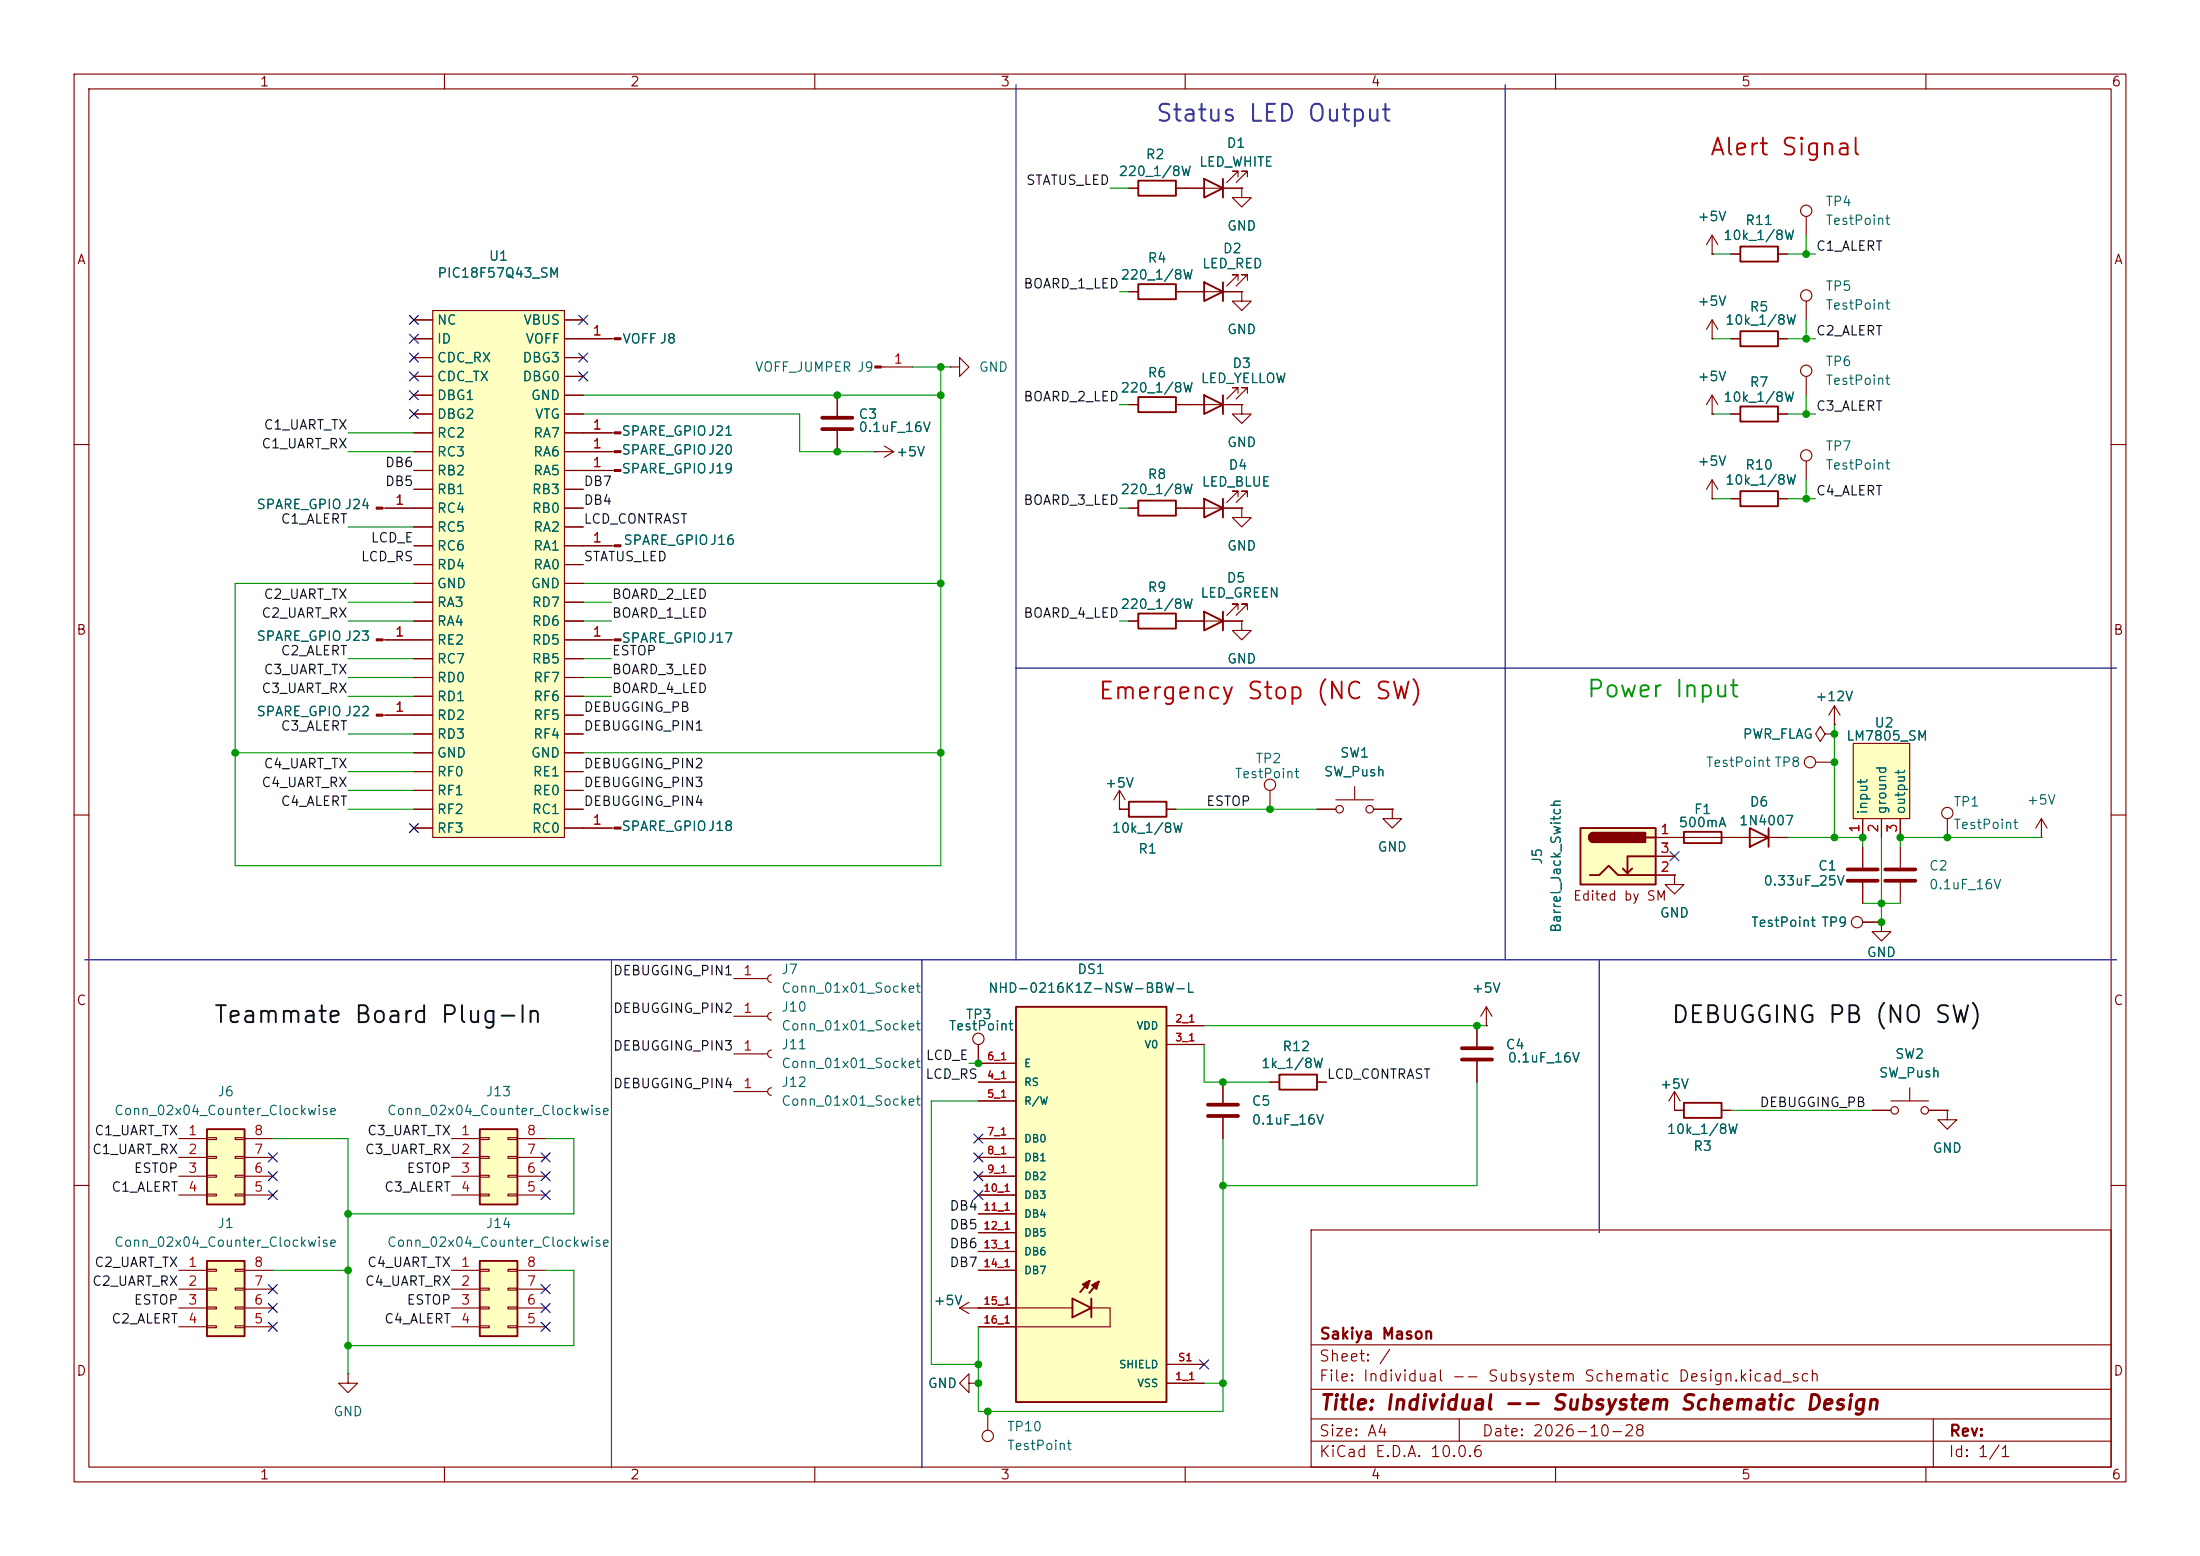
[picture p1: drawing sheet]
<svg xmlns="http://www.w3.org/2000/svg" width="297mm" height="210mm" viewBox="0 0 297 210" stroke-linecap="round" stroke-linejoin="round" font-family="sans-serif">
<g fill="none" stroke="#840000" stroke-width=".15">
<path d="M10 10h277v190h-277zM12 12h273v186h-273zM60 10v2M110 10v2M160 10v2M210 10v2M260 10v2M160 39.4h7.6M167.1 37.8v-.7h-.7h.7l-1.5 1.5M167.6 39.4v1.2h1.3l-1.3 1.3-1.2-1.3h1.2M167.6 39.4h.1M168.4 37.8v-.7h-.8h.8l-1.5 1.5"/>
<path d="M233.7 34.3h1.2M240 34.3h1.3M78.7 58.4h4.3M113 53.3v2.8M113 58.2v2.8M119 49.5h4.2M231.1 45.7h.1M231.1 43.2v2.5M231.1 43.2l-.7 1.3M231.1 43.2l.8 1.3M233.7 45.7h1.2M240 45.7h1.3"/>
<path d="M10 60h2M78.7 73.7h4.3M78.7 63.5h4.3M118.1 61h.1M118.1 61h2.5M119.4 60.2l1.2 .8M120.6 61l-1.2 .7M231.1 67.3h.1M231.1 64.8l-.7 1.2M231.1 64.8l.8 1.2M231.1 64.8v2.5M285 60h2"/>
<path d="M78.7 86.4h4.3M10 110h2M78.7 111.8h4.3M171.4 106.7v2.5M285 110h2M99.1 137.2h4.5M104.1 136.7a.51 .51 0 0 0-.5 .5 .51 .51 0 0 0 .5 .5M132.1 141v2.5M10 160h2M129.5 176.5l1.3 .8M129.5 176.5h2.6M130.8 175.8l-1.3 .7"/>
<path d="M132.1 176.5h.1M177 166h108v32h-108zM285 160h2M60 198v2M110 198v2M160 198v2M177 194.5h108M177 191.5h108M177 187.5h108M177 181.5h108M197 191.5v3M210 198v2"/>
<path d="M260 198v2M261 191.5v6.5"/>
<circle cx="171.4" cy="105.9" r=".76"/>
<circle cx="132.1" cy="140.2" r=".76"/>
</g>
<g fill="#840000" stroke="#840000" stroke-width=".15">
<path d="M83 58.3h.8v.2h-.8z"/>
<path d="M83 86.2h.8v.3h-.8z"/>
<path d="M83 111.6h.8v.3h-.8z"/>
<path d="M83 73.5h.8v.3h-.8z"/>
<path d="M83 63.4h.8v.2h-.8z"/>
<path d="M118.1 49.4h.9v.3h-.9z"/>
</g>
<path d="M162.6 38.1l2.5 1.3-2.5 1.2zM165.1 38.1v2.5M234.9 33.3h5.1v2h-5.1zM234.9 44.7h5.1v2h-5.1z" fill="none" stroke="#840000" stroke-width=".25"/>
<path d="M111 56.4h4.1M111 57.9h4.1" fill="none" stroke="#840000" stroke-width=".51"/>
<path d="M250.2 100.3h7.6v10.2h-7.6z" fill="#ffffc2"/>
<g fill="none" stroke="#840000" stroke-width=".15">
<path d="M231.1 34.3h.1M231.1 31.8v2.5M231.1 31.8l-.7 1.2M231.1 31.8l.8 1.2M231.1 55.9h.1M231.1 53.3l-.7 1.3M231.1 53.3l.8 1.3M231.1 53.3v2.6M152.4 68.6h1.3M158.7 68.6h8.9M167.1 67.1v-.8h-.7h.7l-1.5 1.5M167.6 68.6v1.3h1.3l-1.3 1.2-1.2-1.2h1.2"/>
<path d="M167.6 68.6h.1M168.4 67.1v-.8h-.8h.8l-1.5 1.5M152.4 83.8h1.3M158.7 83.8h8.9M167.1 82.3v-.8h-.7h.7l-1.5 1.6M167.6 83.8v1.3h1.3l-1.3 1.3-1.2-1.3h1.2M167.6 83.8h.1M168.4 82.3v-.8h-.8h.8l-1.5 1.6M246.4 99.1l-.7-1.1-.6 1.1 .6 1 .7-1h1.2M247.6 99.1h.1M151.1 109.2h.1M151.1 106.7l-.7 1.3"/>
<path d="M151.1 106.7l.8 1.3M151.1 106.7v2.5M233.7 113h7.6M250.2 100.3h7.6v10.2h-7.6zM251.5 110.5v2.5M254 110.5v2.5M256.5 110.5v2.5M99.1 132.1h4.5M104.1 131.6a.51 .51 0 0 0-.5 .5 .51 .51 0 0 0 .5 .5M99.1 147.3h4.5M99.1 142.2h4.5M104.1 146.8a.51 .51 0 0 0-.5 .5 .51 .51 0 0 0 .5 .5"/>
<path d="M104.1 141.7a.51 .51 0 0 0-.5 .5 .51 .51 0 0 0 .5 .5"/>
</g>
<path d="M153.7 67.6h5v2h-5zM162.6 67.3l2.5 1.3-2.5 1.3zM165.1 67.3v2.6M153.7 82.8h5v2h-5zM162.6 82.6l2.5 1.2-2.5 1.3zM165.1 82.6v2.5M236.2 111.8l2.6 1.2-2.6 1.3zM238.8 111.8v2.5" fill="none" stroke="#840000" stroke-width=".25"/>
<path d="M137.2 135.9h20.3v53.3h-20.3z" fill="#ffffc2"/>
<g fill="none" stroke="#840000" stroke-width=".15">
<path d="M78.7 45.7h4.3M128.3 49.5h1.2v-1.2l1.3 1.2-1.3 1.3v-1.3M128.3 49.5h.1M78.7 61h4.3M247.6 97.8h.1M247.6 95.3l-.7 1.2M247.6 95.3l.8 1.2M247.6 95.3v2.5M151.1 109.2h1.3M157.5 109.2h1.2M177.8 109.2h2.5M180.3 108h5.1"/>
<path d="M182.9 106.2v1.8M185.4 109.2h2.6M188 109.2v1.3h1.2l-1.2 1.3-1.3-1.3h1.3M188 109.2h.1M245.1 102.9h2.5M251.5 114.3v2.8M251.5 119.1v2.8M256.5 114.3v2.8M256.5 119.1v2.8M262.9 110.5v2.5M275.6 113h.1M275.6 110.5l-.8 1.3"/>
<path d="M275.6 110.5l.8 1.3M275.6 110.5v2.5M157.5 138.4h5.1M199.4 138.4v2.8M200.7 138.4h.1M200.7 135.9l-.8 1.3M200.7 135.9l.7 1.3M200.7 135.9v2.5M132.1 146.1h5.1M132.1 148.6h5.1M132.1 143.5h5.1M132.1 153.7h5.1"/>
<path d="M132.1 156.2h5.1M132.1 158.8h5.1M157.5 141h5.1M165.1 146.1v2.7M165.1 150.9v2.8M171.4 146.1h1.3M177.8 146.1h1.3M199.4 143.3v2.8M226.1 149.9h.1M226.1 149.9h1.2M226.1 147.3l-.8 1.3M226.1 147.3l.7 1.3"/>
<path d="M226.1 147.3v2.6M232.4 149.9h1.3M252.7 149.9h2.6M255.3 148.6h5M257.8 146.8v1.8M260.3 149.9h2.6M262.9 149.9v1.2h1.3l-1.3 1.3-1.3-1.3h1.3M262.9 149.9h.1M132.1 176.5h12.7M132.1 161.3h5.1M132.1 163.8h5.1M132.1 166.4h5.1"/>
<path d="M132.1 168.9h5.1M132.1 171.5h5.1M147.3 176.5h2.6v2.6h-17.8M130.8 186.7v-1.3l-1.3 1.3 1.3 1.3v-1.3h1.3M132.1 186.7h.1M133.3 190.5v2.5M157.5 186.7h5.1M157.5 184.2h5.1"/>
<circle cx="180.8" cy="109.2" r=".51"/>
<circle cx="184.9" cy="109.2" r=".51"/>
<circle cx="244.3" cy="102.9" r=".76"/>
<circle cx="262.9" cy="109.7" r=".76"/>
<circle cx="255.8" cy="149.9" r=".51"/>
<circle cx="259.8" cy="149.9" r=".51"/>
<circle cx="133.3" cy="193.8" r=".76"/>
</g>
<g fill="none" stroke="#840000" stroke-width=".25">
<path d="M152.4 108.2h5.1v2h-5.1zM137.2 135.9h20.3v53.3h-20.3zM172.7 145h5.1v2.1h-5.1zM227.3 148.8h5.1v2.1h-5.1zM144.8 175.3l2.5 1.2-2.5 1.3zM146.6 173.3l-.2 .1M146.7 173.1h.1v.7M147.1 172.9l-.9 .5 .6 .4M147.1 172.9l-1.3 1.5M147.1 172.9l-.3 .9M147.3 175.3v2.5M147.9 173.4l-.3 .1"/>
<path d="M147.9 173.2h.1v.7M148.3 173l-.9 .5 .6 .4M148.3 173l-1.2 1.5M148.3 173l-.3 .9"/>
</g>
<g fill="#840000" stroke="#840000" stroke-width=".15">
<path d="M83 45.6h.8v.2h-.8z"/>
<path d="M83 60.8h.8v.3h-.8z"/>
</g>
<path d="M249.4 117.3h4.1M249.4 118.9h4.1M254.5 117.3h4.1M254.5 118.9h4.1M163.1 149.1h4M163.1 150.6h4M197.4 141.5h4M197.4 143h4" fill="none" stroke="#840000" stroke-width=".51"/>
<path d="M58.4 41.9h17.8v71.1h-17.8z" fill="#ffffc2"/>
<g fill="none" stroke="#840000" stroke-width=".15">
<path d="M152.4 25.4h1.3M152.4 39.4h1.3M158.7 25.4h8.9M158.7 39.4h1.3M167.1 23.9v-.8h-.7h.7l-1.5 1.5M168.4 23.9v-.8h-.8h.8l-1.5 1.5M55.9 43.2h2.5M55.9 45.7h2.5M55.9 48.3h2.5M55.9 50.8h2.5M55.9 53.3h2.5M55.9 55.9h2.5"/>
<path d="M55.9 58.4h2.5M58.4 41.9h17.8v71.1h-17.8zM76.2 43.2h2.5M76.2 45.7h2.5M76.2 48.3h2.5M76.2 50.8h2.5M76.2 53.3h2.5M76.2 55.9h2.5M76.2 58.4h2.5M160 54.6h7.6M167.1 53.1v-.8h-.7h.7l-1.5 1.5M168.4 53.1v-.8h-.8h.8l-1.5 1.5"/>
<path d="M51.7 68.6h6.7M55.9 61h2.5M55.9 63.5h2.5M55.9 66h2.5M55.9 71.1h2.5M55.9 73.7h2.5M55.9 76.2h2.5M55.9 78.7h2.5M76.2 61h2.5M76.2 63.5h2.5M76.2 66h2.5M76.2 68.6h2.5"/>
<path d="M76.2 71.1h2.5M76.2 73.7h2.5M76.2 76.2h2.5M76.2 78.7h2.5M51.7 86.4h6.7M51.7 96.5h6.7M55.9 81.3h2.5M55.9 83.8h2.5M55.9 88.9h2.5M55.9 91.4h2.5M55.9 94h2.5M55.9 99.1h2.5"/>
<path d="M76.2 81.3h2.5M76.2 83.8h2.5M76.2 86.4h2.5M76.2 88.9h2.5M76.2 91.4h2.5M76.2 94h2.5M76.2 96.5h2.5M76.2 99.1h2.5M55.9 101.6h2.5M55.9 104.1h2.5M55.9 106.7h2.5M55.9 109.2h2.5"/>
<path d="M55.9 111.8h2.5M76.2 101.6h2.5M76.2 104.1h2.5M76.2 106.7h2.5M76.2 109.2h2.5M76.2 111.8h2.5M226.1 118.1v1.3h1.2l-1.2 1.3-1.3-1.3h1.3M226.1 118.1h.1M226.1 113h7.6"/>
</g>
<path d="M153.7 24.4h5v2h-5zM153.7 38.4h5v2h-5zM162.6 24.1l2.5 1.3-2.5 1.3zM165.1 24.1v2.6M162.6 53.3l2.5 1.3-2.5 1.3zM165.1 53.3v2.6M227.3 112.3h5.1v1.5h-5.1z" fill="none" stroke="#840000" stroke-width=".25"/>
<g fill="#840000" stroke="#840000" stroke-width=".15">
<path d="M50.8 96.4h.9v.2h-.9z"/>
<path d="M50.8 86.2h.9v.3h-.9z"/>
<path d="M50.8 68.5h.9v.2h-.9z"/>
</g>
<path d="M213.4 111.8h10.1v7.6h-10.1z" fill="#ffffc2"/>
<path d="M153.7 53.6h5v2h-5zM234.9 54.9h5.1v2h-5.1zM234.9 66.3h5.1v2h-5.1zM213.4 111.8h10.1v7.6h-10.1zM214.6 118.1h1.3l1.3-1.3 1.2 1.3h5.1M215.1 112.4a.64 .64 0 0 0-.6 .6 .64 .64 0 0 0 .6 .7M220.3 117.2l-.6 .7M222.2 113h1.3M223.5 115.6h-3.8v2.3l-.6-.7" fill="none" stroke="#840000" stroke-width=".25"/>
<g fill="#840000" stroke="#840000" stroke-width=".25">
<path d="M214.7 112.6l.4-.2v1.3a.63 .63 0 0 1-.5-.4 .63 .63 0 0 1 .1-.7z"/>
<path d="M215.1 112.4h7v1.3h-7z"/>
</g>
<g fill="none" stroke="#840000" stroke-width=".15">
<path d="M167.6 25.4v1.3h1.3l-1.3 1.2-1.2-1.2h1.2M167.6 25.4h.1M243.8 29.2v2.6M152.4 54.6h1.3M158.7 54.6h1.3M167.6 54.6v1.3h1.3l-1.3 1.3-1.2-1.3h1.2M167.6 54.6h.1M233.7 55.9h1.2M240 55.9h1.3M243.8 40.6v2.6M243.8 50.8v2.5M233.7 67.3h1.2"/>
<path d="M240 67.3h1.3M243.8 62.2v2.6M223.5 113h2.6M223.5 118.1h2.6M223.5 115.6h2.6M251.5 124.5h2.5M254 124.5v1.2h1.3l-1.3 1.3-1.3-1.3h1.3M254 124.5h.1"/>
<circle cx="243.8" cy="28.4" r=".76"/>
<circle cx="243.8" cy="39.9" r=".76"/>
<circle cx="243.8" cy="50" r=".76"/>
<circle cx="243.8" cy="61.5" r=".76"/>
<circle cx="250.7" cy="124.5" r=".76"/>
</g>
<path d="M27.9 152.4h5.1v10.2h-5.1z" fill="#ffffc2"/>
<path d="M27.9 152.4h5.1v10.2h-5.1z" fill="none" stroke="#840000" stroke-width=".25"/>
<g fill="none" stroke="#840000" stroke-width=".15">
<path d="M24.1 153.7h3.8M24.1 156.2h3.8M24.1 158.8h3.8M27.9 153.5h1.3v.3h-1.3zM27.9 156.1h1.3v.2h-1.3zM27.9 158.6h1.3v.3h-1.3zM31.7 153.5h1.3v.3h-1.3zM31.7 156.1h1.3v.2h-1.3zM31.7 158.6h1.3v.3h-1.3zM33 153.7h3.8M33 156.2h3.8M33 158.8h3.8"/>
<path d="M24.1 161.3h3.8M27.9 161.2h1.3v.2h-1.3zM31.7 161.2h1.3v.2h-1.3zM33 161.3h3.8"/>
</g>
<path d="M64.8 170.2h5v10.1h-5z" fill="#ffffc2"/>
<path d="M64.8 170.2h5v10.1h-5z" fill="none" stroke="#840000" stroke-width=".25"/>
<g fill="none" stroke="#840000" stroke-width=".15">
<path d="M61 171.5h3.8M61 174h3.8M61 176.5h3.8M61 179.1h3.8M64.8 171.3h1.2v.3h-1.2zM64.8 173.9h1.2v.2h-1.2zM64.8 176.4h1.2v.3h-1.2zM64.8 178.9h1.2v.3h-1.2zM68.6 171.3h1.2v.3h-1.2zM68.6 173.9h1.2v.2h-1.2zM68.6 176.4h1.2v.3h-1.2zM68.6 178.9h1.2v.3h-1.2z"/>
<path d="M69.8 171.5h3.9M69.8 174h3.9M69.8 176.5h3.9M69.8 179.1h3.9"/>
</g>
<path d="M27.9 170.2h5.1v10.1h-5.1z" fill="#ffffc2"/>
<path d="M27.9 170.2h5.1v10.1h-5.1z" fill="none" stroke="#840000" stroke-width=".25"/>
<g fill="none" stroke="#840000" stroke-width=".15">
<path d="M24.1 171.5h3.8M24.1 174h3.8M24.1 176.5h3.8M24.1 179.1h3.8M27.9 171.3h1.3v.3h-1.3zM27.9 173.9h1.3v.2h-1.3zM27.9 176.4h1.3v.3h-1.3zM27.9 178.9h1.3v.3h-1.3zM31.7 171.3h1.3v.3h-1.3zM31.7 173.9h1.3v.2h-1.3zM31.7 176.4h1.3v.3h-1.3zM31.7 178.9h1.3v.3h-1.3z"/>
<path d="M33 171.5h3.8M33 174h3.8M33 176.5h3.8M33 179.1h3.8M47 185.4v1.3h1.3l-1.3 1.3-1.3-1.3h1.3M47 185.4h.1"/>
</g>
<path d="M64.8 152.4h5v10.2h-5z" fill="#ffffc2"/>
<path d="M64.8 152.4h5v10.2h-5z" fill="none" stroke="#840000" stroke-width=".25"/>
<g fill="none" stroke="#840000" stroke-width=".15">
<path d="M152.4 39.4h1.3M152.4 25.4h1.3M158.7 39.4h3.9M158.7 25.4h3.9M165.1 39.4h2.5M165.1 25.4h2.5M167.6 39.4h.1M167.6 25.4h.1M231.1 34.3h.1M233.7 34.3h1.2M240 34.3h1.3M55.9 45.7h2.5"/>
<path d="M55.9 58.4h2.5M55.9 43.2h2.5M55.9 48.3h2.5M55.9 50.8h2.5M55.9 53.3h2.5M55.9 55.9h2.5M76.2 45.7h6.3M76.2 58.4h6.3M76.2 43.2h2.5M76.2 48.3h2.5M76.2 50.8h2.5M76.2 53.3h2.5"/>
<path d="M76.2 55.9h2.5M113 53.3v2.8M113 58.2v2.8M152.4 54.6h1.3M158.7 54.6h3.9M165.1 54.6h2.5M167.6 54.6h.1M231.1 55.9h.1M231.1 45.7h.1M233.7 45.7h1.2M233.7 55.9h1.2M240 45.7h1.3"/>
<path d="M240 55.9h1.3M52.1 68.6h6.3M55.9 73.7h2.5M55.9 63.5h2.5M55.9 61h2.5M55.9 66h2.5M55.9 71.1h2.5M55.9 76.2h2.5M55.9 78.7h2.5M76.2 73.7h6.3M76.2 63.5h6.3M76.2 61h6.3"/>
<path d="M76.2 68.6h2.5M76.2 66h2.5M76.2 71.1h2.5M76.2 76.2h2.5M76.2 78.7h2.5M118.1 61h.1M152.4 68.6h1.3M158.7 68.6h3.9M165.1 68.6h2.5M167.6 68.6h.1M231.1 67.3h.1M233.7 67.3h1.2"/>
<path d="M240 67.3h1.3M52.1 86.4h6.3M52.1 96.5h6.3M55.9 81.3h2.5M55.9 83.8h2.5M55.9 88.9h2.5M55.9 91.4h2.5M55.9 94h2.5M55.9 99.1h2.5M76.2 86.4h6.3M76.2 96.5h2.5M76.2 81.3h2.5"/>
<path d="M76.2 83.8h2.5M76.2 88.9h2.5M76.2 91.4h2.5M76.2 94h2.5M76.2 99.1h2.5M152.4 83.8h1.3M158.7 83.8h3.9M165.1 83.8h2.5M167.6 83.8h.1M247.6 97.8h.1M247.6 99.1h.1M55.9 111.8h2.5"/>
<path d="M55.9 101.6h2.5M55.9 104.1h2.5M55.9 106.7h2.5M55.9 109.2h2.5M76.2 111.8h6.3M76.2 101.6h2.5M76.2 104.1h2.5M76.2 106.7h2.5M76.2 109.2h2.5M151.1 109.2h.1M151.1 109.2h1.3M157.5 109.2h1.2"/>
<path d="M177.8 109.2h2.5M185.4 109.2h2.6M188 109.2h.1M223.5 113h3.8M223.5 118.1h2.6M223.5 115.6h2.6M226.1 118.1h.1M232.4 113h3.8M238.8 113h2.5M251.5 110.5v2.5M251.5 114.3v2.8M251.5 119.1v2.8"/>
<path d="M254 110.5v2.5M256.5 110.5v2.5M157.5 138.4h5.1M199.4 138.4v2.8M200.7 138.4h.1M251.5 124.5h2.5M254 124.5h.1M61 153.7h3.8M61 156.2h3.8M61 158.8h3.8M64.8 153.5h1.2v.3h-1.2zM64.8 156.1h1.2v.2h-1.2z"/>
<path d="M64.8 158.6h1.2v.3h-1.2zM68.6 153.5h1.2v.3h-1.2zM68.6 156.1h1.2v.2h-1.2zM68.6 158.6h1.2v.3h-1.2zM69.8 153.7h3.9M69.8 156.2h3.9M69.8 158.8h3.9M132.1 153.7h5.1M132.1 156.2h5.1M132.1 158.8h5.1M132.1 141v2.5h5.1M132.1 146.1h5.1"/>
<path d="M132.1 148.6h5.1M157.5 141h5.1M165.1 146.1v2.7M165.1 150.9v2.8M171.4 146.1h1.3M177.8 146.1h1.3M199.4 143.3v2.8M226.1 149.9h.1M226.1 149.9h1.2M232.4 149.9h1.3M252.7 149.9h2.6M260.3 149.9h2.6"/>
<path d="M262.9 149.9h.1M61 161.3h3.8M64.8 161.2h1.2v.2h-1.2zM68.6 161.2h1.2v.2h-1.2zM69.8 161.3h3.9M132.1 176.5h.1M132.1 161.3h5.1M132.1 163.8h5.1M132.1 166.4h5.1M132.1 168.9h5.1M132.1 171.5h5.1M132.1 176.5h5.1"/>
<path d="M132.1 179.1h5.1M132.1 186.7h.1M157.5 186.7h5.1M157.5 184.2h5.1"/>
</g>
<path d="M137.2 11.4v118.1M203.2 11.4v118.1M137.2 90.2h148.5M11.4 129.5h274.3M82.5 129.5v68.6M124.5 129.5v68.6M215.9 129.5v36.9" fill="none" stroke="#0000c2" stroke-width=".15"/>
<g fill="none" stroke="#009600" stroke-width=".15">
<path d="M149.9 25.4h2.5M151.1 39.4h1.3M231.1 34.3h2.6M241.3 34.3h3.8M243.8 31.8v2.5M47 58.4h8.9M78.7 55.9h29.2v5.1h10.2M78.7 53.3h48.3M123.2 49.5h5.1M127 49.5v67.3h-95.3v-38.1h24.2M151.1 54.6h1.3M231.1 45.7h2.6"/>
<path d="M231.1 55.9h2.6M241.3 45.7h3.8M241.3 55.9h3.8M243.8 43.2v2.5M243.8 53.3v2.6M47 61h8.9M47 71.1h8.9M78.7 78.7h48.3M151.1 68.6h1.3M231.1 67.3h2.6M241.3 67.3h3.8M243.8 64.8v2.5"/>
<path d="M47 94h8.9M47 81.3h8.9M47 88.9h8.9M47 91.4h8.9M47 83.8h8.9M47 99.1h8.9M78.7 94h3.8M78.7 81.3h3.8M78.7 88.9h3.8M78.7 91.4h3.8M78.7 83.8h3.8M151.1 83.8h1.3"/>
<path d="M247.6 97.8v15.2M31.7 101.6h24.2M47 104.1h8.9M47 109.2h8.9M47 106.7h8.9M78.7 101.6h48.3M158.7 109.2h19.1M241.3 113h10.2v1.3M254 113v11.5M275.6 113h-19.1v1.3M162.6 138.4h38.1M251.5 121.9h5"/>
<path d="M36.8 153.7h10.2v31.7M73.7 153.7h3.8v10.1h-30.5M130.8 143.5h1.3M132.1 148.6h-6.4v35.6h6.4M162.6 141v5.1h8.8M165.1 153.7v36.8h-33v-11.4M199.4 146.1v13.9h-34.3M233.7 149.9h19M36.8 171.5h10.2M73.7 171.5h3.8v10.1h-30.5M162.6 186.7h2.5"/>
</g>
<g fill="none" stroke="#000084" stroke-width=".15">
<path d="M55.3 45.1l1.2 1.2M55.3 47.7l1.2 1.2M55.3 50.2l1.2 1.2M55.3 42.6l1.2 1.2M55.3 52.7l1.2 1.2M55.3 55.3l1.2 1.2M56.5 45.1l-1.2 1.2M56.5 47.7l-1.2 1.2M56.5 50.2l-1.2 1.2M56.5 42.6l-1.2 1.2M56.5 52.7l-1.2 1.2M56.5 55.3l-1.2 1.2"/>
<path d="M78.1 47.7l1.2 1.2M78.1 50.2l1.2 1.2M78.1 42.6l1.2 1.2M79.3 47.7l-1.2 1.2M79.3 50.2l-1.2 1.2M79.3 42.6l-1.2 1.2M55.3 111.2l1.2 1.2M56.5 111.2l-1.2 1.2M225.5 115l1.2 1.2M226.7 115l-1.2 1.2M36.2 158.1l1.2 1.3M36.2 155.6l1.2 1.2"/>
<path d="M37.4 158.1l-1.2 1.3M37.4 155.6l-1.2 1.2M73.1 158.1l1.2 1.3M73.1 155.6l1.2 1.2M74.3 158.1l-1.2 1.3M74.3 155.6l-1.2 1.2M131.5 153.1l1.2 1.2M131.5 158.1l1.2 1.3M131.5 155.6l1.2 1.2M132.7 153.1l-1.2 1.2M132.7 158.1l-1.2 1.3M132.7 155.6l-1.2 1.2"/>
<path d="M36.2 160.7l1.2 1.2M36.2 178.5l1.2 1.2M36.2 175.9l1.2 1.2M36.2 173.4l1.2 1.2M37.4 160.7l-1.2 1.2M37.4 178.5l-1.2 1.2M37.4 175.9l-1.2 1.2M37.4 173.4l-1.2 1.2M73.1 175.9l1.2 1.2M73.1 160.7l1.2 1.2M73.1 178.5l1.2 1.2M73.1 173.4l1.2 1.2"/>
<path d="M74.3 175.9l-1.2 1.2M74.3 160.7l-1.2 1.2M74.3 178.5l-1.2 1.2M74.3 173.4l-1.2 1.2M131.5 160.7l1.2 1.2M132.7 160.7l-1.2 1.2M162 183.5l1.2 1.3M163.2 183.5l-1.2 1.3"/>
</g>
<g fill="#009600" stroke="#009600" stroke-width=".14">
<circle cx="113" cy="53.3" r=".46"/>
<circle cx="113" cy="61" r=".46"/>
<circle cx="127" cy="49.5" r=".46"/>
<circle cx="127" cy="53.3" r=".46"/>
<circle cx="127" cy="78.7" r=".46"/>
<circle cx="127" cy="101.6" r=".46"/>
<circle cx="47" cy="181.6" r=".46"/>
<circle cx="47" cy="171.5" r=".46"/>
<circle cx="47" cy="163.8" r=".46"/>
<circle cx="132.1" cy="143.5" r=".46"/>
<circle cx="132.1" cy="186.7" r=".46"/>
<circle cx="132.1" cy="184.2" r=".46"/>
<circle cx="133.3" cy="190.5" r=".46"/>
<circle cx="31.7" cy="101.6" r=".46"/>
<circle cx="171.4" cy="109.2" r=".46"/>
<circle cx="165.1" cy="146.1" r=".46"/>
<circle cx="165.1" cy="160" r=".46"/>
<circle cx="165.1" cy="186.7" r=".46"/>
<circle cx="243.8" cy="45.7" r=".46"/>
<circle cx="243.8" cy="55.9" r=".46"/>
<circle cx="243.8" cy="34.3" r=".46"/>
<circle cx="243.8" cy="67.3" r=".46"/>
<circle cx="251.5" cy="113" r=".46"/>
<circle cx="247.6" cy="113" r=".46"/>
<circle cx="254" cy="124.5" r=".46"/>
<circle cx="247.6" cy="99.1" r=".46"/>
<circle cx="247.6" cy="102.9" r=".46"/>
<circle cx="262.9" cy="113" r=".46"/>
<circle cx="256.5" cy="113" r=".46"/>
<circle cx="254" cy="121.9" r=".46"/>
<circle cx="199.4" cy="138.4" r=".46"/>
</g>
<text font-size="2.3" fill="#0000c2" x="155.9" y="17">Status LED Output</text>
<g font-size="2.3" fill="#c20000">
<text x="230.7" y="21.6">Alert Signal</text>
<text x="148.1" y="95">Emergency Stop (NC SW)</text>
</g>
<text font-size="2.3" fill="#00c200" x="214.1" y="94.7">Power Input</text>
<g font-size="2.3">
<text x="28.7" y="138.6">Teammate Board Plug-In</text>
<text x="225.5" y="138.6">DEBUGGING PB (NO SW)</text>
</g>
<text font-size="2" fill="#840000" x="178" y="190.8">Title: Individual -- Subsystem Schematic Design</text>
<g font-size="1.5" fill="#840000">
<text x="178" y="184.1">Sheet: /</text>
<text x="178" y="181.1">Sakiya Mason</text>
<text x="178" y="186.8">File: Individual -- Subsystem Schematic Design.kicad_sch</text>
<text x="178" y="197">KiCad E.D.A. 10.0.6</text>
<text x="178" y="194.2">Size: A4</text>
<text x="200" y="194.2">Date: 2026-10-28</text>
<text x="263" y="197">Id: 1/1</text>
<text x="263" y="194.2">Rev:</text>
</g>
<g font-size="1.3" fill="#840000">
<text x="35" y="12">1</text>
<text x="85" y="12">2</text>
<text x="135" y="12">3</text>
<text x="185" y="12">4</text>
<text x="235" y="12">5</text>
<text x="285" y="12">6</text>
<text x="10.3" y="36">A</text>
<text x="285.3" y="36">A</text>
<text x="10.2" y="86">B</text>
<text x="285.2" y="86">B</text>
<text x="212.3" y="121.9">Edited by SM</text>
<text x="10.2" y="136">C</text>
<text x="285.2" y="136">C</text>
<text x="10.2" y="186">D</text>
<text x="285.2" y="186">D</text>
<text x="35" y="200">1</text>
<text x="85" y="200">2</text>
<text x="135" y="200">3</text>
<text x="185" y="200">4</text>
<text x="235" y="200">5</text>
<text x="285" y="200">6</text>
</g>
<g font-size="1.3" fill="#006464">
<text x="154.6" y="21.8">R2</text>
<text x="161.8" y="22.8">LED_WHITE</text>
<text x="165.5" y="20.3">D1</text>
<text x="150.9" y="24.1">220_1/8W</text>
<text x="246.4" y="28.1">TP4</text>
<text x="65.9" y="35.5">U1</text>
<text x="154.8" y="35.8">R4</text>
<text x="165" y="34.5">D2</text>
<text x="165.6" y="31.4">GND</text>
<text x="229.1" y="30.2">+5V</text>
<text x="232.6" y="32.7">10k_1/8W</text>
<text x="235.5" y="30.7">R11</text>
<text x="246.4" y="30.7">TestPoint</text>
<text x="59" y="37.8">PIC18F57Q43_SM</text>
<text x="151.2" y="38">220_1/8W</text>
<text x="162.2" y="36.5">LED_RED</text>
<text x="229.1" y="41.6">+5V</text>
<text x="246.4" y="39.6">TP5</text>
<text x="58.9" y="44.1">NC</text>
<text x="58.9" y="46.7">ID</text>
<text x="70.6" y="44.1">VBUS</text>
<text x="70.9" y="46.7">VOFF</text>
<text x="83.9" y="46.7">VOFF J8</text>
<text x="165.6" y="45.4">GND</text>
<text x="232.8" y="44.1">10k_1/8W</text>
<text x="236.1" y="42.4">R5</text>
<text x="246.4" y="42.1">TestPoint</text>
<text x="58.9" y="49.2">CDC_RX</text>
<text x="58.9" y="51.8">CDC_TX</text>
<text x="70.4" y="49.2">DBG3</text>
<text x="70.4" y="51.8">DBG0</text>
<text x="101.8" y="50.5">VOFF_JUMPER J9</text>
<text x="132.1" y="50.5">GND</text>
<text x="151.2" y="53.3">220_1/8W</text>
<text x="154.8" y="51.3">R6</text>
<text x="162" y="52">LED_YELLOW</text>
<text x="166.3" y="50">D3</text>
<text x="229.1" y="51.8">+5V</text>
<text x="236.1" y="52.5">R7</text>
<text x="246.4" y="49.7">TP6</text>
<text x="246.4" y="52.3">TestPoint</text>
<text x="58.9" y="54.3">DBG1</text>
<text x="58.9" y="56.8">DBG2</text>
<text x="58.9" y="59.4">RC2</text>
<text x="71.6" y="54.3">GND</text>
<text x="71.9" y="59.4">RA7</text>
<text x="72.1" y="56.8">VTG</text>
<text x="83.8" y="59.1">SPARE_GPIOJ21</text>
<text x="115.8" y="56.8">C3</text>
<text x="115.8" y="58.6">0.1uF_16V</text>
<text x="232.6" y="54.6">10k_1/8W</text>
<text x="58.9" y="61.9">RC3</text>
<text x="58.9" y="64.5">RB2</text>
<text x="71.9" y="61.9">RA6</text>
<text x="71.9" y="64.5">RA5</text>
<text x="83.8" y="64.2">SPARE_GPIOJ19</text>
<text x="83.8" y="61.7">SPARE_GPIOJ20</text>
<text x="120.9" y="61.9">+5V</text>
<text x="154.8" y="65">R8</text>
<text x="162.2" y="66">LED_BLUE</text>
<text x="165.6" y="60.7">GND</text>
<text x="165.8" y="63.7">D4</text>
<text x="229.1" y="63.2">+5V</text>
<text x="232.8" y="65.7">10k_1/8W</text>
<text x="235.5" y="63.7">R10</text>
<text x="246.4" y="61.2">TP7</text>
<text x="246.4" y="63.7">TestPoint</text>
<text x="34.5" y="69">SPARE_GPIO J24</text>
<text x="58.9" y="67">RB1</text>
<text x="58.9" y="69.5">RC4</text>
<text x="71.7" y="67">RB3</text>
<text x="71.7" y="69.5">RB0</text>
<text x="151.2" y="67">220_1/8W</text>
<text x="58.9" y="72.1">RC5</text>
<text x="58.9" y="74.6">RC6</text>
<text x="58.9" y="77.2">RD4</text>
<text x="71.9" y="72.1">RA2</text>
<text x="71.9" y="74.6">RA1</text>
<text x="71.9" y="77.2">RA0</text>
<text x="84.1" y="73.9">SPARE_GPIOJ16</text>
<text x="165.6" y="74.6">GND</text>
<text x="58.9" y="79.7">GND</text>
<text x="58.9" y="82.2">RA3</text>
<text x="71.6" y="79.7">GND</text>
<text x="71.7" y="82.2">RD7</text>
<text x="151.2" y="82.5">220_1/8W</text>
<text x="154.8" y="80.2">R9</text>
<text x="162" y="81">LED_GREEN</text>
<text x="165.5" y="78.9">D5</text>
<text x="34.5" y="86.8">SPARE_GPIO J23</text>
<text x="58.9" y="84.8">RA4</text>
<text x="58.9" y="87.3">RE2</text>
<text x="58.9" y="89.9">RC7</text>
<text x="71.7" y="84.8">RD6</text>
<text x="71.7" y="87.3">RD5</text>
<text x="71.7" y="89.9">RB5</text>
<text x="83.8" y="87.1">SPARE_GPIOJ17</text>
<text x="165.6" y="89.9">GND</text>
<text x="58.9" y="92.4">RD0</text>
<text x="58.9" y="94.9">RD1</text>
<text x="71.9" y="92.4">RF7</text>
<text x="71.9" y="94.9">RF6</text>
<text x="245" y="94.9">+12V</text>
<text x="34.5" y="97">SPARE_GPIO J22</text>
<text x="58.9" y="97.5">RD2</text>
<text x="58.9" y="100">RD3</text>
<text x="71.9" y="97.5">RF5</text>
<text x="71.9" y="100">RF4</text>
<text x="235.2" y="100">PWR_FLAG</text>
<text x="249.2" y="100.3">LM7805_SM</text>
<text x="253" y="98.5">U2</text>
<text x="58.9" y="102.6">GND</text>
<text x="58.9" y="105.1">RF0</text>
<text x="58.9" y="107.6">RF1</text>
<text x="71.6" y="102.6">GND</text>
<text x="71.8" y="105.1">RE1</text>
<text x="71.8" y="107.6">RE0</text>
<text x="149.1" y="106.6">+5V</text>
<text x="166.6" y="105.4">TestPoint</text>
<text x="169.4" y="103.3">TP2</text>
<text x="178.6" y="105.1">SW_Push</text>
<text x="180.8" y="102.6">SW1</text>
<text x="230.2" y="103.8">TestPoint TP8</text>
<text x="58.9" y="110.2">RF2</text>
<text x="58.9" y="112.7">RF3</text>
<text x="71.7" y="110.2">RC1</text>
<text x="71.7" y="112.7">RC0</text>
<text x="83.8" y="112.5">SPARE_GPIOJ18</text>
<text x="150" y="112.7">10k_1/8W</text>
<text x="226.5" y="112">500mA</text>
<text x="228.6" y="110.2">F1</text>
<text x="234.7" y="111.7">1N4007</text>
<text x="236.1" y="109.2">D6</text>
<text x="252.4" y="110" transform="rotate(-90 252.4 110)">input</text>
<text x="255" y="110" transform="rotate(-90 255 110)">ground</text>
<text x="257.5" y="110" transform="rotate(-90 257.5 110)">output</text>
<text x="263.6" y="109.2">TP1</text>
<text x="263.6" y="112.2">TestPoint</text>
<text x="273.5" y="108.9">+5V</text>
<text x="153.6" y="115.5">R1</text>
<text x="185.9" y="115.3">GND</text>
<text x="208.5" y="116.8" transform="rotate(-90 208.5 116.8)">J5</text>
<text x="238" y="119.8">0.33uF_25V</text>
<text x="245.3" y="117.8">C1</text>
<text x="260.3" y="117.8">C2</text>
<text x="211" y="126" transform="rotate(-90 211 126)">Barrel_Jack_Switch</text>
<text x="224" y="124.2">GND</text>
<text x="236.3" y="125.4">TestPoint TP9</text>
<text x="260.3" y="120.3">0.1uF_16V</text>
<text x="105.4" y="131.8">J7</text>
<text x="145.3" y="131.8">DS1</text>
<text x="251.9" y="129.5">GND</text>
<text x="105.4" y="136.9">J10</text>
<text x="105.4" y="134.3">Conn_01x01_Socket</text>
<text x="130.3" y="137.9">TP3</text>
<text x="133.3" y="134.3">NHD-0216K1Z-NSW-BBW-L</text>
<text x="198.6" y="134.3">+5V</text>
<text x="105.4" y="139.4">Conn_01x01_Socket</text>
<text x="105.4" y="141.9">J11</text>
<text x="128" y="139.4">TestPoint</text>
<text x="173" y="142.2">R12</text>
<text x="203.2" y="141.9">C4</text>
<text x="203.4" y="143.7">0.1uF_16V</text>
<text x="255.7" y="143.2">SW2</text>
<text x="29.3" y="148.3">J6</text>
<text x="65.5" y="148.3">J13</text>
<text x="105.4" y="147">J12</text>
<text x="105.4" y="149.6">Conn_01x01_Socket</text>
<text x="105.4" y="144.5">Conn_01x01_Socket</text>
<text x="168.9" y="149.6">C5</text>
<text x="170.2" y="144.5">1k_1/8W</text>
<text x="224" y="147.3">+5V</text>
<text x="253.6" y="145.7">SW_Push</text>
<text x="15.3" y="150.8">Conn_02x04_Counter_Clockwise</text>
<text x="52.2" y="150.8">Conn_02x04_Counter_Clockwise</text>
<text x="168.9" y="152.1">0.1uF_16V</text>
<text x="224.9" y="153.4">10k_1/8W</text>
<text x="228.5" y="155.6">R3</text>
<text x="260.8" y="155.9">GND</text>
<text x="29.3" y="166.1">J1</text>
<text x="65.5" y="166.1">J14</text>
<text x="15.3" y="168.6">Conn_02x04_Counter_Clockwise</text>
<text x="52.2" y="168.6">Conn_02x04_Counter_Clockwise</text>
<text x="125.9" y="176.5">+5V</text>
<text x="44.9" y="191.5">GND</text>
<text x="125.2" y="187.7">GND</text>
<text x="135.9" y="193.5">TP10</text>
<text x="135.9" y="196">TestPoint</text>
</g>
<g font-size="1.3" fill="#0f0f0f">
<text x="138.4" y="25.3">STATUS_LED</text>
<text x="245.1" y="34.2">C1_ALERT</text>
<text x="138.1" y="39.2">BOARD_1_LED</text>
<text x="245.1" y="45.6">C2_ALERT</text>
<text x="35.5" y="58.3">C1_UART_TX</text>
<text x="138.1" y="54.5">BOARD_2_LED</text>
<text x="245.1" y="55.8">C3_ALERT</text>
<text x="35.2" y="60.8">C1_UART_RX</text>
<text x="51.9" y="65.9">DB5</text>
<text x="51.9" y="63.4">DB6</text>
<text x="78.7" y="65.9">DB7</text>
<text x="37.8" y="71">C1_ALERT</text>
<text x="78.7" y="71">LCD_CONTRAST</text>
<text x="78.7" y="68.5">DB4</text>
<text x="138.1" y="68.5">BOARD_3_LED</text>
<text x="245.1" y="67.2">C4_ALERT</text>
<text x="48.6" y="76.1">LCD_RS</text>
<text x="50" y="73.5">LCD_E</text>
<text x="78.7" y="76.1">STATUS_LED</text>
<text x="35.2" y="83.7">C2_UART_RX</text>
<text x="35.5" y="81.2">C2_UART_TX</text>
<text x="82.5" y="81.2">BOARD_2_LED</text>
<text x="82.5" y="83.7">BOARD_1_LED</text>
<text x="138.1" y="83.7">BOARD_4_LED</text>
<text x="37.8" y="88.8">C2_ALERT</text>
<text x="82.5" y="88.8">ESTOP</text>
<text x="35.2" y="93.9">C3_UART_RX</text>
<text x="35.5" y="91.3">C3_UART_TX</text>
<text x="82.5" y="91.3">BOARD_3_LED</text>
<text x="82.5" y="93.9">BOARD_4_LED</text>
<text x="37.8" y="98.9">C3_ALERT</text>
<text x="78.7" y="96.4">DEBUGGING_PB</text>
<text x="78.7" y="98.9">DEBUGGING_PIN1</text>
<text x="35.2" y="106.6">C4_UART_RX</text>
<text x="35.5" y="104">C4_UART_TX</text>
<text x="78.7" y="106.6">DEBUGGING_PIN3</text>
<text x="78.7" y="104">DEBUGGING_PIN2</text>
<text x="37.8" y="109.1">C4_ALERT</text>
<text x="78.7" y="109.1">DEBUGGING_PIN4</text>
<text x="162.8" y="109.1">ESTOP</text>
<text x="82.7" y="132">DEBUGGING_PIN1</text>
<text x="82.7" y="137">DEBUGGING_PIN2</text>
<text x="82.7" y="142.1">DEBUGGING_PIN3</text>
<text x="124.9" y="143.4">LCD_E</text>
<text x="82.7" y="147.2">DEBUGGING_PIN4</text>
<text x="124.8" y="145.9">LCD_RS</text>
<text x="179" y="145.9">LCD_CONTRAST</text>
<text x="237.5" y="149.7">DEBUGGING_PB</text>
<text x="12.7" y="153.5">C1_UART_TX</text>
<text x="49.5" y="153.5">C3_UART_TX</text>
<text x="12.4" y="156.1">C1_UART_RX</text>
<text x="15" y="161.2">C1_ALERT</text>
<text x="18" y="158.6">ESTOP</text>
<text x="49.2" y="156.1">C3_UART_RX</text>
<text x="51.8" y="161.2">C3_ALERT</text>
<text x="54.8" y="158.6">ESTOP</text>
<text x="128.1" y="166.2">DB5</text>
<text x="128.1" y="163.7">DB4</text>
<text x="12.4" y="173.9">C2_UART_RX</text>
<text x="12.7" y="171.3">C2_UART_TX</text>
<text x="49.2" y="173.9">C4_UART_RX</text>
<text x="49.5" y="171.3">C4_UART_TX</text>
<text x="128.1" y="171.3">DB7</text>
<text x="128.1" y="168.8">DB6</text>
<text x="15" y="178.9">C2_ALERT</text>
<text x="18" y="176.4">ESTOP</text>
<text x="51.8" y="178.9">C4_ALERT</text>
<text x="54.8" y="176.4">ESTOP</text>
</g>
<g font-size="1.3" fill="#a90000">
<text x="79.9" y="45.6">1</text>
<text x="120.6" y="49.4">1</text>
<text x="79.9" y="58.3">1</text>
<text x="79.9" y="63.4">1</text>
<text x="79.9" y="60.8">1</text>
<text x="53.2" y="68.4">1</text>
<text x="79.9" y="73.5">1</text>
<text x="53.2" y="86.2">1</text>
<text x="79.9" y="86.2">1</text>
<text x="53.2" y="96.4">1</text>
<text x="79.9" y="111.6">1</text>
<text x="224.1" y="112.9">1</text>
<text x="251.3" y="112.5" transform="rotate(-90 251.3 112.5)">1</text>
<text x="253.9" y="112.5" transform="rotate(-90 253.9 112.5)">2</text>
<text x="256.4" y="112.5" transform="rotate(-90 256.4 112.5)">3</text>
<text x="224.1" y="118">2</text>
<text x="224.1" y="115.4">3</text>
<text x="100.2" y="131.9">1</text>
<text x="100.2" y="137">1</text>
<text x="100.2" y="142.1">1</text>
<text x="100.2" y="147.2">1</text>
<text x="25.3" y="153.5">1</text>
<text x="34.2" y="153.5">8</text>
<text x="62.1" y="153.5">1</text>
<text x="71" y="153.5">8</text>
<text x="25.3" y="156.1">2</text>
<text x="25.3" y="158.6">3</text>
<text x="25.3" y="161.2">4</text>
<text x="34.2" y="161.2">5</text>
<text x="34.2" y="158.6">6</text>
<text x="34.2" y="156.1">7</text>
<text x="62.1" y="156.1">2</text>
<text x="62.1" y="158.6">3</text>
<text x="62.1" y="161.2">4</text>
<text x="71" y="161.2">5</text>
<text x="71" y="158.6">6</text>
<text x="71" y="156.1">7</text>
<text x="25.3" y="171.3">1</text>
<text x="25.3" y="173.9">2</text>
<text x="34.2" y="173.9">7</text>
<text x="34.2" y="171.3">8</text>
<text x="62.1" y="171.3">1</text>
<text x="62.1" y="173.9">2</text>
<text x="71" y="173.9">7</text>
<text x="71" y="171.3">8</text>
<text x="25.3" y="176.4">3</text>
<text x="25.3" y="178.9">4</text>
<text x="34.2" y="178.9">5</text>
<text x="34.2" y="176.4">6</text>
<text x="62.1" y="176.4">3</text>
<text x="62.1" y="178.9">4</text>
<text x="71" y="178.9">5</text>
<text x="71" y="176.4">6</text>
</g>
<g font-size="1" fill="#a90000">
<text x="133.2" y="143.3">6_1</text>
<text x="158.6" y="138.2">2_1</text>
<text x="158.6" y="140.8">3_1</text>
<text x="133.2" y="145.9">4_1</text>
<text x="133.2" y="148.4">5_1</text>
<text x="133.2" y="153.5">7_1</text>
<text x="132.7" y="161.1">10_1</text>
<text x="133.2" y="156">8_1</text>
<text x="133.2" y="158.6">9_1</text>
<text x="132.7" y="163.6">11_1</text>
<text x="132.7" y="166.2">12_1</text>
<text x="132.7" y="168.7">13_1</text>
<text x="132.7" y="171.3">14_1</text>
<text x="132.7" y="176.3">15_1</text>
<text x="132.7" y="178.9">16_1</text>
<text x="159" y="184">S1</text>
<text x="158.6" y="186.5">1_1</text>
</g>
<g font-size="1" fill="#006464">
<text x="153.4" y="139.2">VDD</text>
<text x="154.4" y="141.7">V0</text>
<text x="138.2" y="146.8">RS</text>
<text x="138.2" y="149.4">R/W</text>
<text x="138.2" y="144.3">E</text>
<text x="138.2" y="154.4">DB0</text>
<text x="138.2" y="157">DB1</text>
<text x="138.2" y="159.5">DB2</text>
<text x="138.2" y="162.1">DB3</text>
<text x="138.2" y="164.6">DB4</text>
<text x="138.2" y="167.1">DB5</text>
<text x="138.2" y="169.7">DB6</text>
<text x="138.2" y="172.2">DB7</text>
<text x="151" y="184.9">SHIELD</text>
<text x="153.5" y="187.5">VSS</text>
</g>
</svg>
